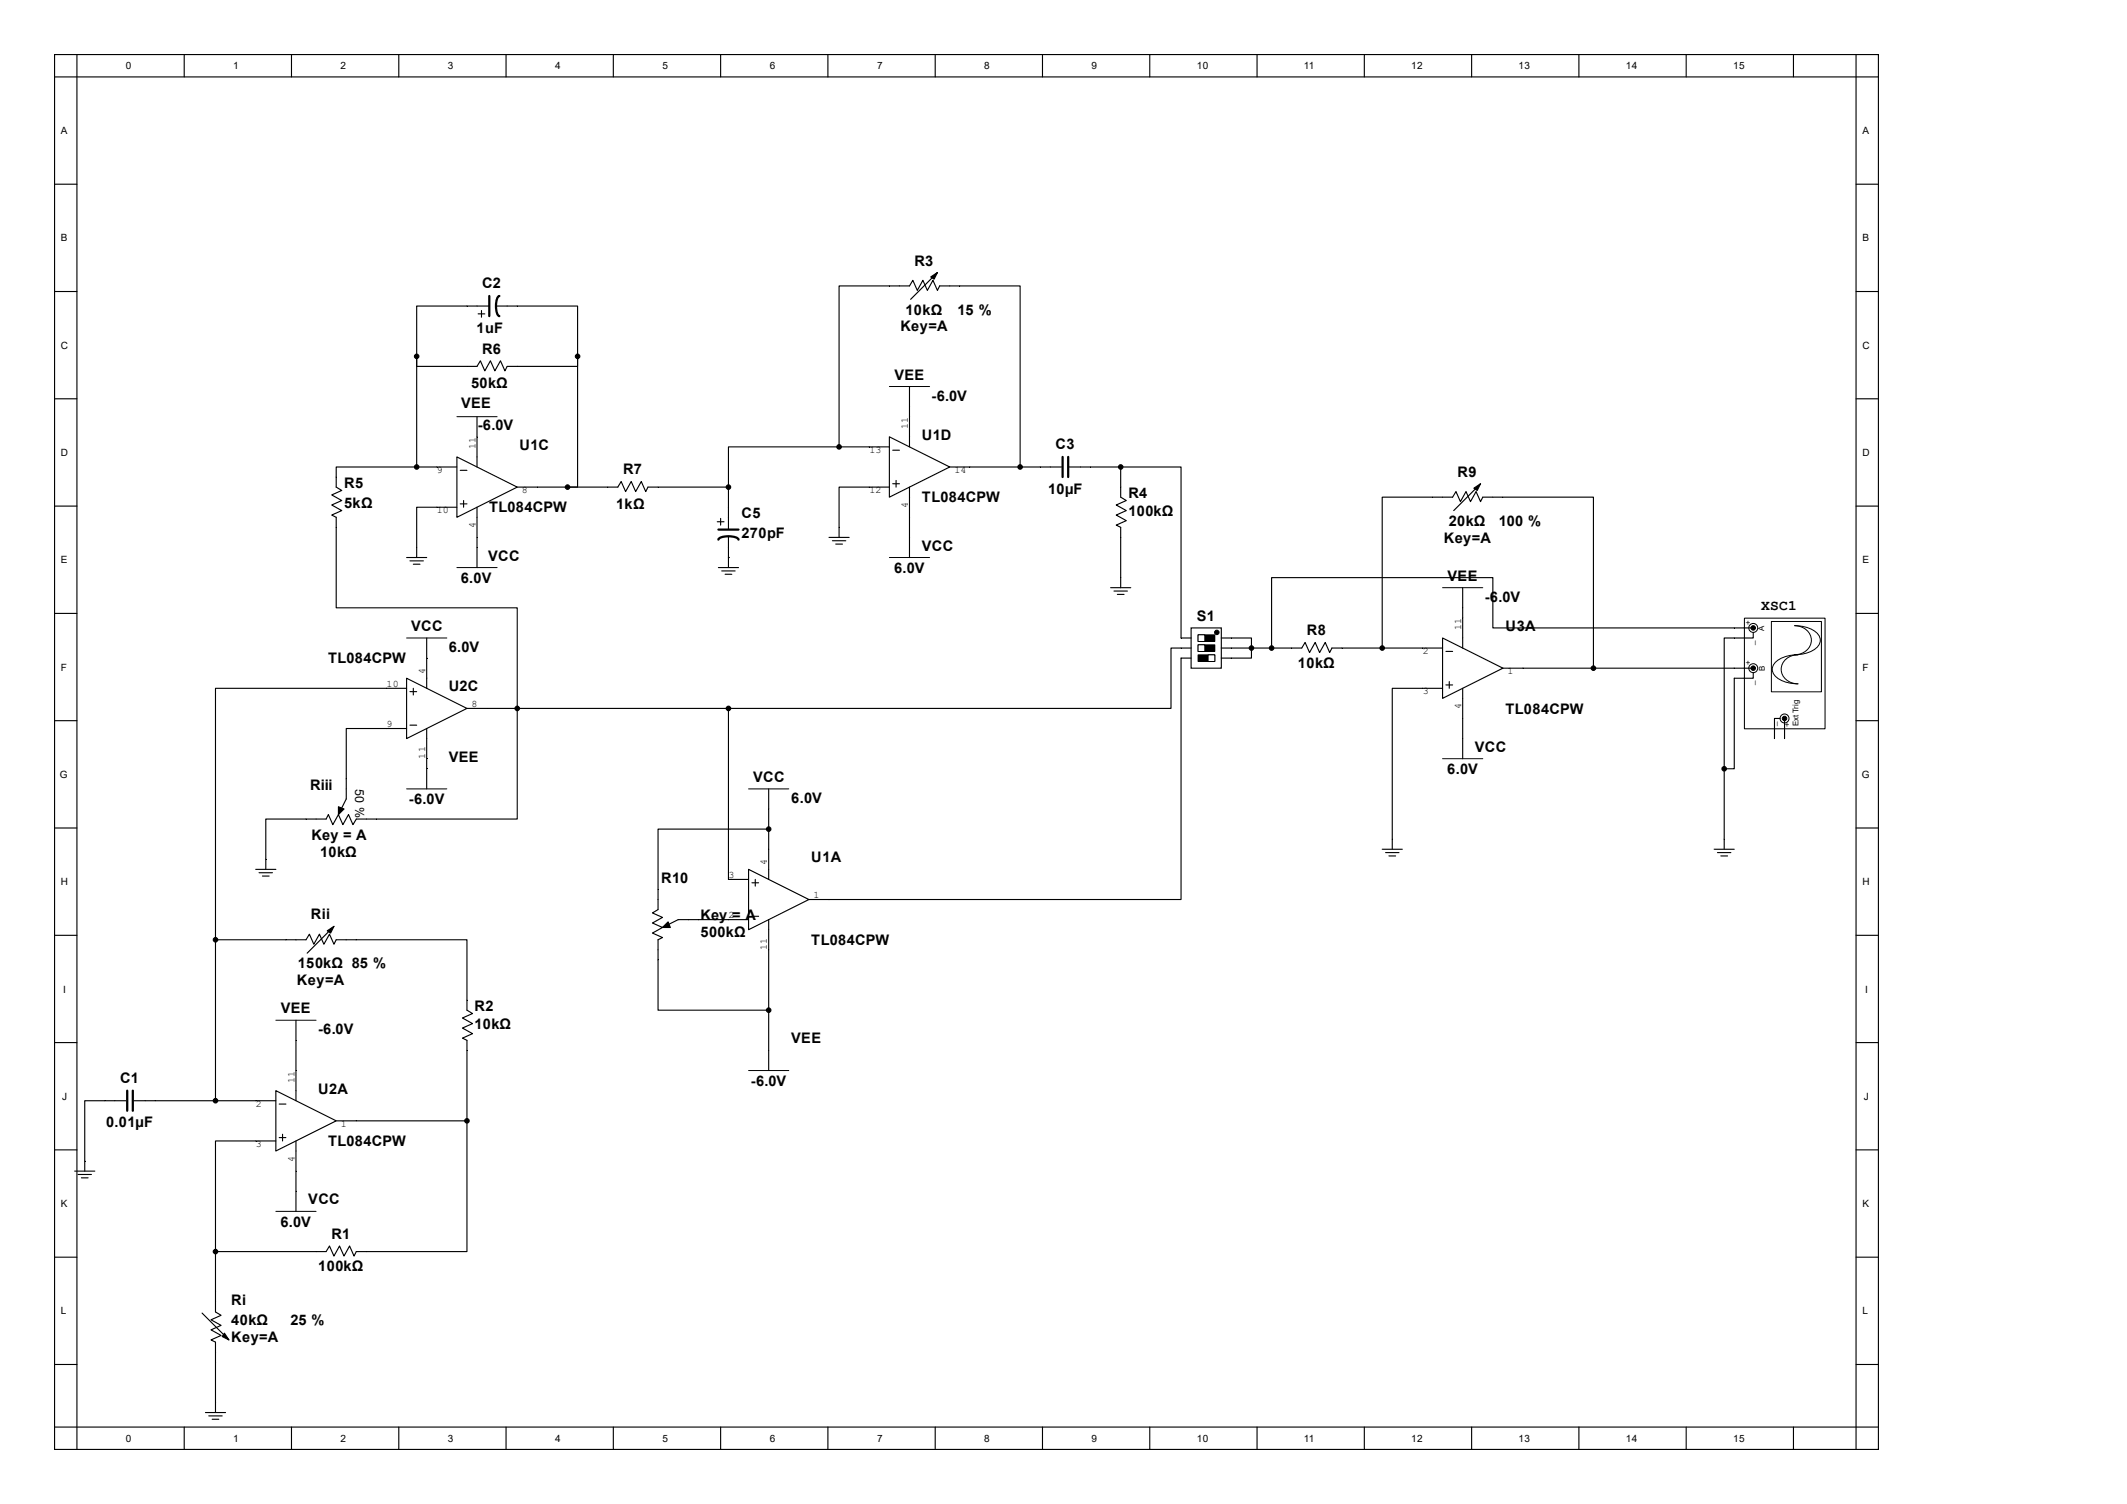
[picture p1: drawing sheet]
<svg xmlns="http://www.w3.org/2000/svg" width="297mm" height="210mm" viewBox="0 0 297 210" stroke-linecap="round" stroke-linejoin="round" font-family="sans-serif">
<g fill="none" stroke="#000" stroke-width=".16">
<path d="M7.6 7.6h254.7v194.8h-254.7zM7.6 10.7h254.7M10.7 7.6v194.8M25.7 7.6v3.1M40.7 7.6v3.1M55.7 7.6v3.1M70.7 7.6v3.1M85.6 7.6v3.1M100.6 7.6v3.1M115.6 7.6v3.1M130.6 7.6v3.1M145.6 7.6v3.1"/>
<path d="M160.6 7.6v3.1M175.5 7.6v3.1M190.5 7.6v3.1M205.5 7.6v3.1M220.5 7.6v3.1M235.5 7.6v3.1M250.4 7.6v3.1M259.2 7.6v194.8M7.6 25.7h3.1M130.9 38.1l-3.7 3.7M259.2 25.7h3.1M7.6 40.7h3.1"/>
<path d="M7.6 55.7h3.1M58.2 49.8v1.4h8.4l.5-.8 .6 1.4 .8-1.4 .6 1.4 .8-1.4 .6 1.4 .3-.6h9.9v-1.4M58.2 49.8v15.4M66.6 58.2v7M66.8 43.8h.9M67.2 43.4v.9M68.3 42.7h-10.1v7.1M69.3 42.7h11.4v7.1M80.7 49.8v18.2h-1.5M127 54v8.4M259.2 40.7h3.1M259.2 55.7h3.1"/>
<path d="M7.6 70.7h3.1M56.8 77.9h2.8M57.2 78.3h1.9M57.7 78.8h1M58.2 65.2h-11.3v2.8l.8 .5-1.4 .6 1.4 .8-1.4 .6 1.4 .8-1.4 .6 .6 .3v12.7h25.3v29.5h-22.4l-.5 .8-.6-1.5-.8 1.5-.6-1.5-.8 1.5-.6-1.5-.4 .7h-8.4v7M58.2 65.2h5.6M63.8 63.8l8.4 4.2-8.4 4.2zM63.8 70.8h-5.6v7.1M64.3 65.7h.9M64.3 70.4h.9M64.7 69.9v.9M66.6 70.8v8.5"/>
<path d="M72.2 68h14.1l.4-.8 .7 1.4 .7-1.4 .7 1.4 .7-1.4 .7 1.4 .3-.6h11.2M100.2 72.9h.9M100.3 79.3h2.8M100.6 72.4v.9M100.8 79.7h1.9M101.7 77.9h.1M101.7 68v6M101.7 74.9v4.4M115.8 75h2.8M116.2 75.5h1.9M116.7 76h.9M117.2 62.4v-22.5h9.8l.5-.8 .6 1.5 .8-1.5 .6 1.5 .8-1.5 .6 1.5 .3-.7h11.2v25.3"/>
<path d="M117.2 62.4h-15.5v5.6M117.2 62.4h7M124.2 61l8.4 4.2-8.4 4.2zM124.2 68h-7v7M124.7 62.9h.9M124.7 67.6h.9M125.1 67.1v.9M127 68v9.9M132.6 65.2h15.6M149.3 65.2h7.2v4.2l.8 .5-1.4 .6 1.4 .8-1.4 .6 1.4 .8-1.4 .6 .6 .3v8.5M259.2 70.7h3.1M7.6 85.7h3.1"/>
<path d="M56.8 94.7l8.4 4.2-8.4 4.2zM56.8 96.1h-26.7v35.1M57.2 96.6h1M57.7 96.1v.9M59.6 89.1v7M65.2 98.9h36.5v23.9h2.8M101.3 80.2h.9M155.1 82.1h2.8M155.6 82.5h1.8M156 83h1M259.2 85.7h3.1M7.6 100.6h3.1"/>
<path d="M7.6 115.6h3.1M56.8 101.7h-8.5v9.9l-1 2.1M57.2 101.3h1M59.6 101.7v8.5M107.3 115.8h-15.4v11.2l-.8 .5 1.4 .6-1.4 .8 1.4 .6-1.4 .8 1.4 .6-.6 .3v9.9h15.4M107.3 110.2v12.6M259.2 100.6h3.1M259.2 115.6h3.1M7.6 130.6h3.1M30.1 131.2h12.6l.5-.8 .6 1.5 .8-1.5 .6 1.5 .8-1.5 .6 1.5 .3-.7h2.9M30.1 131.2v22.5M35.7 121.4h2.8"/>
<path d="M36.2 121.9h1.8M36.6 122.3h1M46.6 129.4l-3.7 3.7M104.5 121.4l8.5 4.2-8.5 4.2zM104.5 128.4h-9.8l-2.2 1.1M105 127.9h.9M105 123.3h.9M105.5 122.8v.9M107.3 128.4v21.1M113 125.6h2.8M259.2 130.6h3.1M7.6 145.6h3.1"/>
<path d="M17.6 153.7h-5.8v9.8M18.7 153.7h19.8M38.5 152.3l8.4 4.2-8.4 4.2zM38.5 159.3h-8.4v15.5M39 154.2h.9M39 158.9h.9M39.5 158.4v.9M41.3 142.5v11.2M41.3 159.3v9.9M46.9 156.5h2.9M259.2 145.6h3.1M7.6 160.6h3.1"/>
<path d="M7.6 175.6h3.1M10.4 163.5h2.8M10.9 164h1.9M11.4 164.5h.9M30.1 174.8h15.4l.5-.8 .6 1.4 .8-1.4 .6 1.4 .8-1.4 .6 1.4 .4-.6h1.4M30.1 174.8v8.4l.8 .5-1.4 .6 1.4 .8-1.4 .6 1.4 .8-1.4 .6 .6 .3v9.8M259.2 160.6h3.1M259.2 175.6h3.1M7.6 190.5h3.1M7.6 199.3h254.7M25.7 199.3v3.1M28.2 183.4l3.8 3.7"/>
<path d="M28.7 197.2h2.8M29.2 197.7h1.8M29.6 198.2h1M40.7 199.3v3.1M55.7 199.3v3.1M70.7 199.3v3.1M85.6 199.3v3.1M100.6 199.3v3.1M115.6 199.3v3.1M130.6 199.3v3.1M145.6 199.3v3.1M160.6 199.3v3.1"/>
<path d="M175.5 199.3v3.1M190.5 199.3v3.1M205.5 199.3v3.1M220.5 199.3v3.1M235.5 199.3v3.1M250.4 199.3v3.1M259.2 190.5h3.1"/>
</g>
<path d="M68.3 41.3v2.8M69.7 41.3a1.44 1.44 0 0 0-.4 1.4 1.44 1.44 0 0 0 .4 1.4M100.3 75.4a1.44 1.44 0 0 1 1.4-.5 1.44 1.44 0 0 1 1.4 .5M100.3 74h2.8M148.4 63.8v2.8M149.2 63.8v2.8M17.8 152.3v2.8M18.5 152.3v2.8" fill="none" stroke="#000" stroke-width=".31"/>
<g fill="#000" stroke="#000" stroke-width=".16">
<path d="M130 38.7l.9-.6-.5 .9zM47.3 112.7l.7 .3-.7 .7zM45.7 130l.9-.6-.4 .9zM92.5 129.5l.8-.8 .3 .8zM31.3 186.2l.7 .9-1-.5z"/>
<circle cx="58.2" cy="49.8" r=".31"/>
<circle cx="80.7" cy="49.8" r=".31"/>
<circle cx="58.2" cy="65.2" r=".31"/>
<circle cx="79.2" cy="68" r=".31"/>
<circle cx="101.7" cy="68" r=".31"/>
<circle cx="117.2" cy="62.4" r=".31"/>
<circle cx="142.4" cy="65.2" r=".31"/>
<circle cx="156.5" cy="65.2" r=".31"/>
<circle cx="72.2" cy="98.9" r=".31"/>
<circle cx="101.7" cy="98.9" r=".31"/>
<circle cx="107.3" cy="115.8" r=".31"/>
<circle cx="30.1" cy="131.2" r=".31"/>
<circle cx="30.1" cy="153.7" r=".31"/>
<circle cx="107.3" cy="141.1" r=".31"/>
<circle cx="30.1" cy="174.8" r=".31"/>
</g>
<path d="M63.8 58.2h5.6M124.2 54h5.6M63.8 79.3h5.6M124.2 77.9h5.6M56.8 89.1h5.6M56.8 110.2h5.6M104.5 110.2h5.6M38.5 142.5h5.6M104.5 149.5h5.6M38.5 169.2h5.6" fill="none" stroke="#000" stroke-width=".14"/>
<path d="M166.3 87.7h4.2v5.6h-4.2z" fill-rule="evenodd" fill="#fff" stroke="#000" stroke-width=".16"/>
<path d="M167.3 88.7h2.3v.9h-2.3z" fill="#000"/>
<path d="M167.3 88.6h2.3v1h-2.3z" fill="none" stroke="#000" stroke-width=".14"/>
<path d="M167.3 88.7h.9v.9h-.9z" fill="#fff"/>
<path d="M167.3 88.6h.9v1h-.9zM167.3 90h2.3v1h-2.3z" fill="none" stroke="#000" stroke-width=".14"/>
<path d="M167.3 90.1h2.3v.9h-2.3z" fill="#000"/>
<path d="M167.3 90.1h.9v.9h-.9z" fill="#fff"/>
<path d="M167.3 90h.9v1h-.9zM167.3 91.4h2.3v1h-2.3z" fill="none" stroke="#000" stroke-width=".14"/>
<path d="M167.3 91.5h2.3v.9h-2.3z" fill="#000"/>
<path d="M168.7 91.5h.9v.9h-.9z" fill="#fff"/>
<path d="M168.7 91.4h.9v1h-.9z" fill="none" stroke="#000" stroke-width=".14"/>
<circle cx="169.9" cy="88.3" r=".31" fill="#000" stroke="#000" stroke-width=".14"/>
<g fill="none" stroke="#000" stroke-width=".16">
<path d="M156.5 65.2h8.4v23.9h1.4M200 69.4h2.8l.5-.8 .6 1.4 .8-1.4 .6 1.4 .8-1.4 .6 1.4 .4-.6h2.8M206.7 67.6l-3.7 3.7M166.3 90.5h-2.8v8.4h-61.8M166.3 91.9h-1.4v33.7h-49.1M170.5 89.1h4.3v1.4M170.5 90.5h4.3M174.8 90.5v1.4h-4.3M180.4 90.5h1.4l.4-.8 .7 1.4 .7-1.4 .7 1.4 .7-1.4 .7 1.4 .3-.6h1.4M193 118.6h2.8M193.5 119.1h1.8M193.9 119.5h1"/>
<path d="M194.4 117.2v1.4"/>
</g>
<g fill="#000" stroke="#000" stroke-width=".16">
<path d="M205.8 68.2l.9-.6-.4 .9z"/>
<circle cx="174.8" cy="90.5" r=".31"/>
</g>
<path d="M243.6 86.4h11.2v15.4h-11.2z" fill="#fff"/>
<path d="M243.6 86.3h11.2v15.5h-11.2z" fill="none" stroke="#000" stroke-width=".14"/>
<path d="M247.4 86.8h6.9v9.8h-6.9z" fill="#fff"/>
<path d="M247.4 86.8h6.9v9.8h-6.9zM247.8 92.6a4.2 4.2 0 0 1 3.3-1.2 2.02 2.02 0 0 0-2.1 1.2 2.02 2.02 0 0 0 .4 2.3l1 .5 .7 .1a3.8 3.8 0 0 1-3.5-1.6l-.1-.4 .1-.5zM250.6 87.4a3.8 3.8 0 0 1 3.5 1.5 1.43 1.43 0 0 1-.7 1.8 5 5 0 0 1-2.8 .7 2.02 2.02 0 0 0 2.1-1.1 2.02 2.02 0 0 0-.4-2.3l-1.1-.6z" fill="none" stroke="#000" stroke-width=".14"/>
<g fill="#fff" stroke="#000" stroke-width=".14">
<circle cx="244.8" cy="93.3" r=".62"/>
<circle cx="244.8" cy="87.7" r=".62"/>
<circle cx="249.2" cy="100.3" r=".62"/>
</g>
<g fill="none" stroke="#000" stroke-width=".16">
<path d="M200 69.4h-7v21.1M209.9 69.4h12.6v23.9M174.8 90.5h5.6M187.4 90.5h14M201.4 89.1l8.5 4.2-8.5 4.2zM201.4 96.1h-7v21.1M201.9 91h.9M201.9 95.6h.9M202.4 95.2v.9M204.2 82.1v8.4M204.2 96.1v9.8M209.9 93.3h34.9"/>
<path d="M244.5 87.7h-36v-7h-30.9v9.8M244.8 88.3v.8h-4v18.2M244.8 93.9v.8h-2.6v12.6h-1.4M239.4 118.6h2.8M239.8 119.1h1.9M240.3 119.5h.9M240.8 107.3v11.3M248.6 100.3h-.8v2.8M249.2 100.5v2.6M49.8 131.2h15.4v9.9l.8 .4-1.4 .7 1.4 .7-1.4 .7 1.4 .7-1.4 .7 .6 .3v11.2M49.8 156.5h15.4M65.2 156.5v18.3h-14"/>
</g>
<g fill="#000" stroke="#000" stroke-width=".14">
<circle cx="244.8" cy="87.7" r=".31"/>
<circle cx="244.8" cy="93.3" r=".31"/>
<circle cx="249.2" cy="100.3" r=".31"/>
</g>
<path d="M201.4 82.1h5.7M201.4 105.9h5.7" fill="none" stroke="#000" stroke-width=".14"/>
<g fill="#000" stroke="#000" stroke-width=".16">
<circle cx="177.6" cy="90.5" r=".31"/>
<circle cx="193" cy="90.5" r=".31"/>
<circle cx="222.5" cy="93.3" r=".31"/>
<circle cx="240.8" cy="107.3" r=".31"/>
<circle cx="65.2" cy="156.5" r=".31"/>
</g>
<g font-size="2">
<text x="67.3" y="40.2">C2</text>
<text x="127.7" y="37.1">R3</text>
<text x="66.5" y="46.4">1uF</text>
<text x="125.7" y="46.3">Key=A</text>
<text x="126.4" y="43.9">10kΩ</text>
<text x="133.7" y="43.9">15 %</text>
<text x="67.3" y="49.4">R6</text>
<text x="124.9" y="53">VEE</text>
<text x="64.4" y="57">VEE</text>
<text x="65.8" y="54.2">50kΩ</text>
<text x="66.7" y="60">-6.0V</text>
<text x="130.1" y="56">-6.0V</text>
<text x="72.6" y="62.8">U1C</text>
<text x="128.7" y="61.4">U1D</text>
<text x="147.4" y="62.7">C3</text>
<text x="48" y="68.1">R5</text>
<text x="48" y="71">5kΩ</text>
<text x="68.3" y="71.5">TL084CPW</text>
<text x="86" y="71.1">1kΩ</text>
<text x="87" y="66.3">R7</text>
<text x="128.7" y="70.1">TL084CPW</text>
<text x="146.3" y="68.9">10µF</text>
<text x="157.6" y="69.5">R4</text>
<text x="203.5" y="66.5">R9</text>
<text x="103.5" y="72.3">C5</text>
<text x="103.5" y="75.1">270pF</text>
<text x="128.7" y="76.9">VCC</text>
<text x="157.6" y="72">100kΩ</text>
<text x="201.6" y="75.8">Key=A</text>
<text x="202.3" y="73.4">20kΩ</text>
<text x="209.3" y="73.4">100 %</text>
<text x="64.3" y="81.4">6.0V</text>
<text x="68.2" y="78.3">VCC</text>
<text x="124.8" y="80">6.0V</text>
<text x="202.1" y="81.1">VEE</text>
<text x="57.4" y="88.1">VCC</text>
<text x="167.1" y="86.7">S1</text>
<text x="182.5" y="88.7">R8</text>
<text x="207.3" y="84">-6.0V</text>
<text x="210.2" y="88.1">U3A</text>
<text x="245.9" y="85.2">XSC1</text>
<text x="45.8" y="92.6">TL084CPW</text>
<text x="62.7" y="91.1">6.0V</text>
<text x="181.2" y="93.3">10kΩ</text>
<text x="62.7" y="96.5">U2C</text>
<text x="210.2" y="99.7">TL084CPW</text>
<text x="62.7" y="106.3">VEE</text>
<text x="206" y="104.9">VCC</text>
<text x="43.3" y="110.3">Riii</text>
<text x="57.1" y="112.3">-6.0V</text>
<text x="105.2" y="109.2">VCC</text>
<text x="110.5" y="112.1">6.0V</text>
<text x="202.1" y="108.1">6.0V</text>
<text x="43.5" y="117.3">Key = A</text>
<text x="44.7" y="119.6">10kΩ</text>
<text x="92.3" y="123.2">R10</text>
<text x="113.3" y="120.4">U1A</text>
<text x="43.4" y="128.4">Rii</text>
<text x="97.8" y="128.5">Key = A</text>
<text x="97.8" y="130.9">500kΩ</text>
<text x="113.3" y="132">TL084CPW</text>
<text x="41.4" y="137.5">Key=A</text>
<text x="41.6" y="135.2">150kΩ 85 %</text>
<text x="39.2" y="141.5">VEE</text>
<text x="66.3" y="141.2">R2</text>
<text x="66.3" y="143.7">10kΩ</text>
<text x="44.4" y="144.4">-6.0V</text>
<text x="110.5" y="145.7">VEE</text>
<text x="16.8" y="151.2">C1</text>
<text x="44.4" y="152.7">U2A</text>
<text x="104.9" y="151.6">-6.0V</text>
<text x="14.8" y="157.4">0.01µF</text>
<text x="45.8" y="160.1">TL084CPW</text>
<text x="39.2" y="171.3">6.0V</text>
<text x="43.1" y="168.1">VCC</text>
<text x="46.3" y="173">R1</text>
<text x="44.4" y="177.5">100kΩ</text>
<text x="32.3" y="182.2">Ri</text>
<text x="32.3" y="185">40kΩ</text>
<text x="40.6" y="185">25 %</text>
<text x="32.3" y="187.4">Key=A</text>
</g>
<text font-size="1.7" x="49.6" y="110.2" transform="rotate(90 49.6 110.2)">50 %</text>
<g font-size="1.4">
<text x="17.6" y="9.7">0</text>
<text x="32.6" y="9.7">1</text>
<text x="47.5" y="9.7">2</text>
<text x="62.5" y="9.7">3</text>
<text x="77.5" y="9.7">4</text>
<text x="92.5" y="9.7">5</text>
<text x="107.5" y="9.7">6</text>
<text x="122.5" y="9.7">7</text>
<text x="137.4" y="9.7">8</text>
<text x="152.4" y="9.7">9</text>
<text x="167.1" y="9.7">10</text>
<text x="182.1" y="9.7">11</text>
<text x="197.1" y="9.7">12</text>
<text x="212" y="9.7">13</text>
<text x="227" y="9.7">14</text>
<text x="242" y="9.7">15</text>
<text x="8.5" y="18.7">A</text>
<text x="260.1" y="18.7">A</text>
<text x="8.5" y="33.7">B</text>
<text x="260.1" y="33.7">B</text>
<text x="8.5" y="48.7">C</text>
<text x="260.1" y="48.7">C</text>
<text x="126.8" y="59.9" transform="rotate(-90 126.8 59.9)">11</text>
<text x="8.5" y="63.7">D</text>
<text x="66.4" y="62.7" transform="rotate(-90 66.4 62.7)">11</text>
<text x="121.4" y="63.2">13</text>
<text x="260.1" y="63.7">D</text>
<text x="61" y="71.7">10</text>
<text x="61" y="66">9</text>
<text x="72.9" y="68.8">8</text>
<text x="121.4" y="68.8">12</text>
<text x="126.8" y="70.9" transform="rotate(-90 126.8 70.9)">4</text>
<text x="133.3" y="66">14</text>
<text x="66.4" y="73.7" transform="rotate(-90 66.4 73.7)">4</text>
<text x="8.5" y="78.7">E</text>
<text x="260.1" y="78.7">E</text>
<text x="204" y="88" transform="rotate(-90 204 88)">11</text>
<text x="8.5" y="93.6">F</text>
<text x="54" y="95.9">10</text>
<text x="59.4" y="94.1" transform="rotate(-90 59.4 94.1)">4</text>
<text x="198.7" y="91.3">2</text>
<text x="210.5" y="94.1">1</text>
<text x="260.1" y="93.6">F</text>
<text x="54" y="101.5">9</text>
<text x="65.8" y="98.7">8</text>
<text x="198.7" y="96.9">3</text>
<text x="204" y="99" transform="rotate(-90 204 99)">4</text>
<text x="59.4" y="106" transform="rotate(-90 59.4 106)">11</text>
<text x="8.3" y="108.6">G</text>
<text x="260" y="108.6">G</text>
<text x="8.5" y="123.6">H</text>
<text x="101.7" y="122.6">3</text>
<text x="107.1" y="120.8" transform="rotate(-90 107.1 120.8)">4</text>
<text x="113.6" y="125.4">1</text>
<text x="260.1" y="123.6">H</text>
<text x="101.7" y="128.2">2</text>
<text x="107.1" y="132.6" transform="rotate(-90 107.1 132.6)">11</text>
<text x="8.8" y="138.6">I</text>
<text x="260.4" y="138.6">I</text>
<text x="8.7" y="153.6">J</text>
<text x="35.7" y="154.5">2</text>
<text x="41.1" y="151.2" transform="rotate(-90 41.1 151.2)">11</text>
<text x="260.3" y="153.6">J</text>
<text x="35.7" y="160.1">3</text>
<text x="47.6" y="157.4">1</text>
<text x="41.1" y="162.2" transform="rotate(-90 41.1 162.2)">4</text>
<text x="8.5" y="168.5">K</text>
<text x="260.1" y="168.5">K</text>
<text x="8.5" y="183.5">L</text>
<text x="260.1" y="183.5">L</text>
<text x="17.6" y="201.3">0</text>
<text x="32.6" y="201.3">1</text>
<text x="47.5" y="201.3">2</text>
<text x="62.5" y="201.3">3</text>
<text x="77.5" y="201.3">4</text>
<text x="92.5" y="201.3">5</text>
<text x="107.5" y="201.3">6</text>
<text x="122.5" y="201.3">7</text>
<text x="137.4" y="201.3">8</text>
<text x="152.4" y="201.3">9</text>
<text x="167.1" y="201.3">10</text>
<text x="182.1" y="201.3">11</text>
<text x="197.1" y="201.3">12</text>
<text x="212" y="201.3">13</text>
<text x="227" y="201.3">14</text>
<text x="242" y="201.3">15</text>
</g>
<g font-size="1.1">
<text x="244.5" y="87.2" transform="rotate(-90 244.5 87.2)">+</text>
<text x="246.3" y="88.1" transform="rotate(-90 246.3 88.1)">A</text>
<text x="244.5" y="92.9" transform="rotate(-90 244.5 92.9)">+</text>
<text x="244.9" y="95.6" transform="rotate(-90 244.9 95.6)">_</text>
<text x="244.9" y="90" transform="rotate(-90 244.9 90)">_</text>
<text x="246.5" y="93.7" transform="rotate(-90 246.5 93.7)">B</text>
<text x="248" y="101.4" transform="rotate(-90 248 101.4)">_</text>
<text x="249.9" y="101.6" transform="rotate(-90 249.9 101.6)">+</text>
<text x="251.2" y="101.4" transform="rotate(-90 251.2 101.4)">Ext Trig</text>
</g>
</svg>
